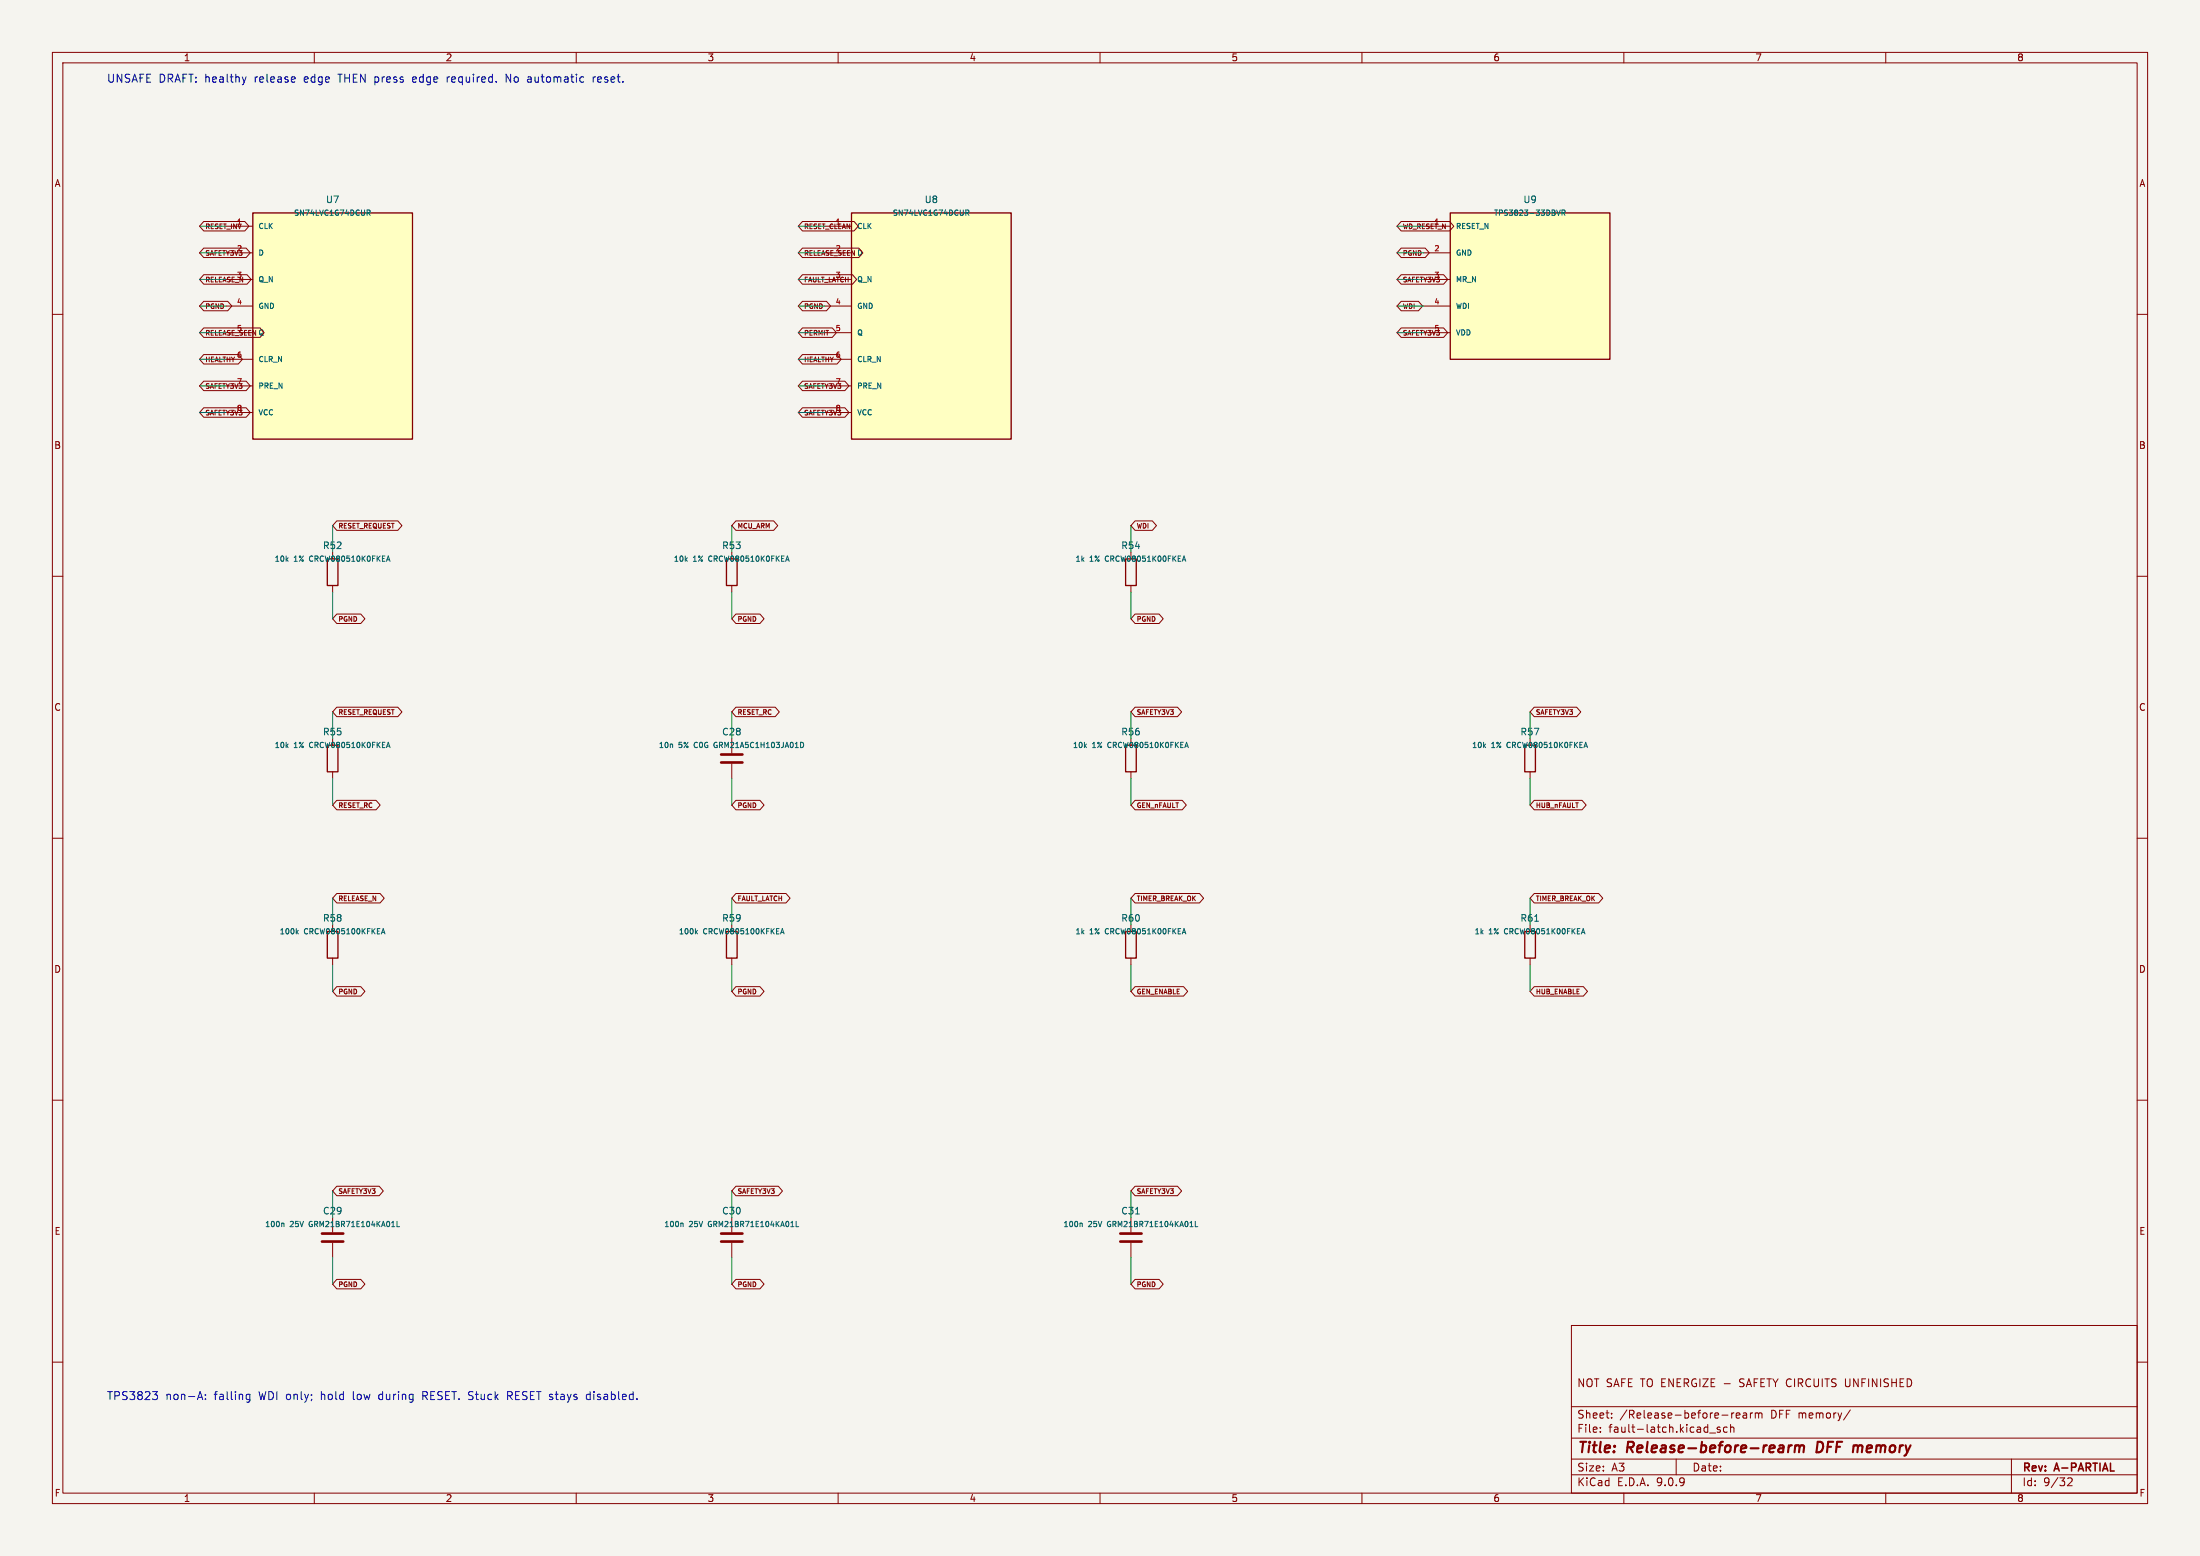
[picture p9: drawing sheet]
<svg xmlns="http://www.w3.org/2000/svg" width="420mm" height="297mm" viewBox="0 0 420 297" stroke-linecap="round" stroke-linejoin="round" font-family="sans-serif">
<path d="M0 0h420v297h-420z" fill="#f5f4ef" stroke="#f5f4ef" stroke-width=".19"/>
<g fill="none" stroke="#840000" stroke-width=".19">
<path d="M10 10h400v277h-400zM12 12h396v273h-396zM60 10v2M110 10v2M160 10v2M210 10v2M260 10v2M310 10v2M360 10v2M10 60h2M408 60h2M10 110h2"/>
<path d="M408 110h2M10 160h2M408 160h2M10 210h2M408 210h2M300 253h108v32h-108zM10 260h2M300 278.5h108M300 274.5h108M300 268.5h108M305.5 273.2v.2M305.5 272.5v.1"/>
<path d="M307.7 270.5v.2M307.7 269.8v.1M320 278.5v3M326.4 273.5h1.1M328.4 272.5l-.4-.1-.2 .2 .1 .2 .5 .2v.3h-.6M329.7 272.5l-.4-.1-.3 .3 .2 .6h.5M330.4 272.5l.2-.1 .3 .1 .1 .9M330.4 271.9v1.5M331 269.7l-.3 .1M331.4 270.2l.8-.2-.1-.2-.4-.1-.3 .2 .1 .7h.6M332.8 269.8h.6v.9M333.4 270l-.5 .1a.29 .29 0 0 0-.2 .3 .29 .29 0 0 0 .2 .3l.5-.1"/>
<path d="M334.2 269.7v1M334.6 269.7l-.3 .1-.1 .2M335.1 269.8l.4-.1 .2 .2M335.1 269.7v1M335.7 269.9l.2-.2 .4 .1 .1 .9M335.7 269.9v.8M352.3 263.2v1.2l.1 .2M353.2 269.1l-1.3 1.9M384 278.5v6.5M408 260h2M60 285v2M110 285v2"/>
<path d="M160 285v2M210 285v2M260 285v2M300 281.5h108M310 285v2M360 285v2M394.7 282.2l.6-.1 .2 .1 .1 .3-.9 1.1h.9"/>
</g>
<path d="M340.3 275.9l.2 .3-.1 1M340.4 277.1l-.2 .1M340.5 276.3l-.2 .1M341.5 275.9l-.2 1.3M342.1 275.9l-.4 .1-.2 .3M342.7 276.1a.49 .49 0 0 1 .9 .1M342.7 275.9l-.1 1.3M343.6 276.2a.5 .5 0 0 1 .7-.2v1.2M343.6 276.2l-.2 1M347 275.2l-.2 2h.4M354.2 275.9l.4 .1M354.7 276.2l-.1 1" fill="none" stroke="#840000" stroke-width=".4"/>
<path d="M48.3 40.6h30.4v43.2h-30.4z" fill="#ffffc2"/>
<path d="M48.3 40.6h30.4v43.2h-30.4z" fill="none" stroke="#840000" stroke-width=".25"/>
<path d="M43.2 43.2h5.1M43.2 48.3h5.1M43.2 53.3h5.1M43.2 58.4h5.1M43.2 63.5h5.1M43.2 68.6h5.1M43.2 73.7h5.1M43.2 78.7h5.1" fill="none" stroke="#840000" stroke-width=".19"/>
<path d="M70.1 40.1h.4l.2 .2-.1 .3h-.5M70.3 40.6l.4 .5" fill="none" stroke="#006464" stroke-width=".19"/>
<path d="M162.6 40.6h30.4v43.2h-30.4z" fill="#ffffc2"/>
<path d="M162.6 40.6h30.4v43.2h-30.4zM138.7 106.7h2v5.1h-2z" fill="none" stroke="#840000" stroke-width=".25"/>
<path d="M157.5 43.2h5.1M157.5 48.3h5.1M157.5 53.3h5.1M157.5 58.4h5.1M157.5 63.5h5.1M157.5 68.6h5.1M157.5 73.7h5.1M157.5 78.7h5.1M139.7 105.4v1.3M139.7 111.8v1.2M139.7 141v2.8M139.7 145.8v2.8" fill="none" stroke="#840000" stroke-width=".19"/>
<path d="M184.4 40.1h.4l.2 .2-.1 .3h-.5M184.6 40.6l.4 .5M150.1 106.9h.5M150.3 106.1l.4 1M136.3 141.9v.6M153.1 141.7a.55 .55 0 0 1 .3 .5 .55 .55 0 0 1-.3 .5" fill="none" stroke="#006464" stroke-width=".19"/>
<path d="M137.7 144h4M137.7 145.5h4" fill="none" stroke="#840000" stroke-width=".51"/>
<path d="M276.9 40.6h30.4v28h-30.4z" fill="#ffffc2"/>
<path d="M276.9 40.6h30.4v28h-30.4zM62.5 106.7h2v5.1h-2zM214.9 106.7h2v5.1h-2zM62.5 142.2h2v5.1h-2zM214.9 142.2h2v5.1h-2zM291.1 142.2h2v5.1h-2zM62.5 177.8h2v5.1h-2zM138.7 177.8h2v5.1h-2zM214.9 177.8h2v5.1h-2zM291.1 177.8h2v5.1h-2z" fill="none" stroke="#840000" stroke-width=".25"/>
<g fill="none" stroke="#840000" stroke-width=".19">
<path d="M38.9 52.4h8.3l.7 .9-.7 .9h-8.3l-.8-.9zM38.9 42.3h7.8l.8 .9-.8 .9h-7.8l-.8-.9zM38.9 47.4h8.1l.8 .9-.8 .9h-8.1l-.8-.9zM38.9 57.5h4.6l.8 .9-.8 .9h-4.6l-.8-.9zM153.2 57.5h4.6l.8 .9-.8 .9h-4.6l-.8-.9zM153.2 52.4h9.5l.8 .9-.8 .9h-9.5l-.8-.9zM153.2 42.3h9.8l.8 .9-.8 .9h-9.8l-.8-.9zM153.2 47.4h10.7l.8 .9-.8 .9h-10.7l-.8-.9zM267.5 52.4h8.1l.8 .9-.8 .9h-8.1l-.8-.9zM267.5 57.5h3.3l.8 .9-.8 .9h-3.3l-.8-.9zM267.5 47.4h4.6l.8 .9-.8 .9h-4.6l-.8-.9zM267.5 42.3h9.2l.8 .9-.8 .9h-9.2l-.8-.9z"/>
<path d="M271.8 43.2h5.1M271.8 48.3h5.1M271.8 53.3h5.1M271.8 58.4h5.1M38.9 62.6h10.7l.8 .9-.8 .9h-10.7l-.8-.9zM38.9 77.8h8.1l.8 .9-.8 .9h-8.1l-.8-.9zM38.9 72.8h8.1l.8 .9-.8 .9h-8.1l-.8-.9zM38.9 67.7h6.6l.8 .9-.8 .9h-6.6l-.8-.9zM153.2 72.8h8.1l.8 .9-.8 .9h-8.1l-.8-.9zM153.2 77.8h8.1l.8 .9-.8 .9h-8.1l-.8-.9zM153.2 67.7h6.6l.8 .9-.8 .9h-6.6l-.8-.9zM153.2 62.6h5.7l.8 .9-.8 .9h-5.7l-.8-.9z"/>
<path d="M267.5 62.6h8.1l.8 .9-.8 .9h-8.1l-.8-.9zM271.8 63.5h5.1M64.3 99.4h11.6l.8 .9-.8 .9h-11.6l-.8-.9zM140.5 99.4h7.2l.8 .9-.8 .9h-7.2l-.8-.9zM216.7 99.4h3.3l.8 .9-.8 .9h-3.3l-.8-.9zM63.5 105.4v1.3M63.5 111.8v1.2M64.3 117.2h4.6l.8 .9-.8 .9h-4.6l-.8-.9zM140.5 117.2h4.6l.8 .9-.8 .9h-4.6l-.8-.9zM215.9 105.4v1.3M215.9 111.8v1.2M216.7 117.2h4.6l.8 .9-.8 .9h-4.6l-.8-.9z"/>
<path d="M64.3 135h11.6l.8 .9-.8 .9h-11.6l-.8-.9zM140.5 135h7.5l.8 .9-.8 .9h-7.5l-.8-.9zM216.7 135h8.1l.8 .9-.8 .9h-8.1l-.8-.9zM292.9 135h8.1l.8 .9-.8 .9h-8.1l-.8-.9zM63.5 141v1.2M63.5 147.3v1.3M64.3 152.8h7.5l.8 .9-.8 .9h-7.5l-.8-.9zM140.5 152.8h4.6l.8 .9-.8 .9h-4.6l-.8-.9zM215.9 141v1.2M215.9 147.3v1.3M216.7 152.8h9l.8 .9-.8 .9h-9l-.8-.9zM292.1 141v1.2"/>
<path d="M292.1 147.3v1.3M292.9 152.8h9.1l.8 .9-.8 .9h-9.1l-.8-.9zM63.5 176.5v1.3M64.3 170.5h8.3l.7 1-.7 .9h-8.3l-.8-.9zM139.7 176.5v1.3M140.5 170.5h9.5l.8 1-.8 .9h-9.5l-.8-.9zM215.9 176.5v1.3M216.7 170.5h12.3l.8 1-.8 .9h-12.3l-.8-.9zM292.1 176.5v1.3M292.9 170.5h12.3l.8 1-.8 .9h-12.3l-.8-.9zM63.5 182.9v1.3M64.3 188.3h4.6l.8 .9-.8 .9h-4.6l-.8-.9z"/>
<path d="M139.7 182.9v1.3M140.5 188.3h4.6l.8 .9-.8 .9h-4.6l-.8-.9zM215.9 182.9v1.3M216.7 188.3h9.2l.8 .9-.8 .9h-9.2l-.8-.9zM292.1 182.9v1.3M292.9 188.3h9.4l.8 .9-.8 .9h-9.4l-.8-.9zM63.5 232.4v2.8M63.5 237.2v2.8M64.3 226.4h8.1l.8 .9-.8 .9h-8.1l-.8-.9zM139.7 232.4v2.8M139.7 237.2v2.8M140.5 226.4h8.1l.8 .9-.8 .9h-8.1l-.8-.9z"/>
<path d="M215.9 232.4v2.8M215.9 237.2v2.8M216.7 226.4h8.1l.8 .9-.8 .9h-8.1l-.8-.9zM64.3 244.2h4.6l.8 .9-.8 .9h-4.6l-.8-.9zM140.5 244.2h4.6l.8 .9-.8 .9h-4.6l-.8-.9zM216.7 244.2h4.6l.8 .9-.8 .9h-4.6l-.8-.9z"/>
</g>
<g fill="none" stroke="#006464" stroke-width=".19">
<path d="M297.2 40.1l.3 1 .4-1M298.2 40.6h.5v-.4l-.5-.1v1M298.4 40.6l.4 .5M73.9 106.9h.5M74.1 106.1l.4 1M225.8 106.9h.5M226 106.1l.4 1M73.9 142.4h.5M74.1 141.7l.4 1M226.3 142.4h.5M226.5 141.7l.4 1M302.5 142.4h.5"/>
<path d="M302.7 141.7l.4 1M56.7 177.9l.2 .4M56.9 177.6l-.3 .4M72.8 178.3l.4-1.1 .3 1.1M72.9 178h.5M132.9 177.9l.2 .4M133.1 177.6l-.3 .4M149 178.3l.4-1.1 .3 1.1M149.1 178h.5M225.8 178h.5M226 177.2l.4 1.1M293 175.8h.7"/>
<path d="M302 178h.5M302.2 177.2l.4 1.1M53.9 233.5l.3 .1v.5M75.8 233.1v1h.5M130.1 233.5l.3 .1v.5M152 233.1v1h.5M206.3 233.5l.3 .1v.5M216.8 231.7h.7M228.2 233.1v1h.5"/>
</g>
<path d="M61.5 235.5h4M61.5 237h4M137.7 235.5h4M137.7 237h4M213.9 235.5h4M213.9 237h4" fill="none" stroke="#840000" stroke-width=".51"/>
<g fill="none" stroke="#009600" stroke-width=".19">
<path d="M38.1 58.4h5.1M38.1 48.3h5.1M38.1 53.3h5.1M38.1 43.2h5.1M152.4 58.4h5.1M152.4 48.3h5.1M152.4 53.3h5.1M152.4 43.2h5.1M266.7 58.4h5.1M266.7 48.3h5.1M266.7 53.3h5.1M266.7 43.2h5.1"/>
<path d="M38.1 68.6h5.1M38.1 63.5h5.1M38.1 73.7h5.1M38.1 78.7h5.1M152.4 68.6h5.1M152.4 63.5h5.1M152.4 73.7h5.1M152.4 78.7h5.1M266.7 63.5h5.1M63.5 100.3v5.1M63.5 113v5.1M139.7 100.3v5.1"/>
<path d="M139.7 113v5.1M215.9 100.3v5.1M215.9 113v5.1M63.5 135.9v5.1M139.7 135.9v5.1M215.9 135.9v5.1M292.1 135.9v5.1M63.5 148.6v5.1M139.7 148.6v5.1M215.9 148.6v5.1M292.1 148.6v5.1M63.5 171.5v5"/>
<path d="M139.7 171.5v5M215.9 171.5v5M292.1 171.5v5M63.5 184.2v5M139.7 184.2v5M215.9 184.2v5M292.1 184.2v5M63.5 227.3v5.1M139.7 227.3v5.1M215.9 227.3v5.1M63.5 240v5.1M139.7 240v5.1"/>
<path d="M215.9 240v5.1"/>
</g>
<g fill="none" stroke="#0000c2" stroke-width=".19">
<path d="M47 14.7l-.4 1M56.3 14.7v.3l-.7 .2M78.8 14.7v.9M79.5 15l-.7 .2M85.4 14.7v1M85.7 14.7l-.3 .3M96.6 15.7v-1.5l.9 1.5M100.9 14.7h.3M100.9 15.7h.4M100.9 15.1h.4M113.2 14.7v1M113.7 14.7h-.3l-.2 .3"/>
<path d="M29.1 265.6h1l-.5 .6M29.8 266.2l.3 .3v.4l-.3 .2M37.8 266.7h.8M38.2 265.6l.5 1.5M39.2 267v.1M39.2 266.2v.1M47.1 267l.2 .1h.4M47.7 266.1v1.3l-.3 .3-.3-.1M47.7 266.2l-.4-.1-.2 .2M72.4 266.3v.7M80.7 266.4h.6M81.3 265.6h-.6v1.5"/>
<path d="M96.9 266.4h.6M97.3 266.4l.5 .7M97.5 265.6h-.6v1.5M112.7 266.2l-.5-.1-.3 .3 .2 .7h.6M112.7 265.6v1.5"/>
</g>
<g font-size="2.8" fill="#840000">
<text x="301" y="277.9">Title:</text>
<text x="310.6" y="277.9">Release-before-rearm</text>
<text x="347.6" y="277.9">DFF</text>
<text x="355.4" y="277.9">memory</text>
</g>
<g font-size="2.1" fill="#0000c2">
<text x="20.3" y="16">UNSAFE DRAFT: healthy</text>
<text x="48.7" y="16">release</text>
<text x="58.3" y="16">edge</text>
<text x="65" y="16">THEN press</text>
<text x="79.4" y="16">edge</text>
<text x="86.1" y="16">required.</text>
<text x="97.5" y="16">No</text>
<text x="101.8" y="16">automatic</text>
<text x="114.5" y="16">reset.</text>
<text x="20.3" y="267.4">TPS3823</text>
<text x="31.6" y="267.4">non-A:</text>
<text x="40.9" y="267.4">falling</text>
<text x="49.6" y="267.4">WDI only;</text>
<text x="61.6" y="267.4">hold</text>
<text x="67.9" y="267.4">low</text>
<text x="73" y="267.4">during</text>
<text x="81.5" y="267.4">RESET. Stuck</text>
<text x="98" y="267.4">RESET stays</text>
<text x="113.4" y="267.4">disabled.</text>
</g>
<g font-size="2.1" fill="#840000">
<text x="301" y="265">NOT SAFE TO ENERGIZE -</text>
<text x="332.5" y="265">SAFETY CIRCUITS</text>
<text x="352.9" y="265">UNFINISHED</text>
<text x="301" y="273.7">File:</text>
<text x="301" y="271">Sheet:</text>
<text x="307.1" y="273.7">fault-latch.kicad_sch</text>
<text x="309.2" y="271">/Release-before-rearm</text>
<text x="338.1" y="271">DFF memory/</text>
<text x="301" y="281.1">Size:</text>
<text x="307.6" y="281.1">A3</text>
<text x="323" y="281.1">Date:</text>
<text x="386" y="281.3">Rev:</text>
<text x="392.4" y="281.3">A-PARTIAL</text>
<text x="301" y="283.9">KiCad</text>
<text x="308.7" y="283.9">E.D.A.</text>
<text x="316.3" y="283.9">9.0.9</text>
<text x="386" y="283.9">Id:</text>
<text x="390.1" y="283.9">9/32</text>
</g>
<g font-size="1.8" fill="#840000">
<text x="35" y="11.9">1</text>
<text x="85" y="11.9">2</text>
<text x="135" y="11.9">3</text>
<text x="185" y="11.9">4</text>
<text x="235" y="11.9">5</text>
<text x="285" y="11.9">6</text>
<text x="335" y="11.9">7</text>
<text x="385" y="11.9">8</text>
<text x="10.3" y="35.9">A</text>
<text x="408.3" y="35.9">A</text>
<text x="10.3" y="85.9">B</text>
<text x="408.2" y="85.9">B</text>
<text x="10.3" y="135.9">C</text>
<text x="408.2" y="135.9">C</text>
<text x="10.3" y="185.9">D</text>
<text x="408.2" y="185.9">D</text>
<text x="10.3" y="235.9">E</text>
<text x="408.3" y="235.9">E</text>
<text x="10.3" y="285.9">F</text>
<text x="35" y="286.9">1</text>
<text x="85" y="286.9">2</text>
<text x="135" y="286.9">3</text>
<text x="185" y="286.9">4</text>
<text x="235" y="286.9">5</text>
<text x="285" y="286.9">6</text>
<text x="335" y="286.9">7</text>
<text x="385" y="286.9">8</text>
<text x="408.3" y="285.9">F</text>
</g>
<g font-size="1.8" fill="#006464">
<text x="62.1" y="39">U7</text>
<text x="176.4" y="39">U8</text>
<text x="290.7" y="39">U9</text>
<text x="61.6" y="105">R52</text>
<text x="137.8" y="105">R53</text>
<text x="214" y="105">R54</text>
<text x="61.6" y="140.6">R55</text>
<text x="137.8" y="140.6">C28</text>
<text x="214" y="140.6">R56</text>
<text x="290.2" y="140.6">R57</text>
<text x="61.6" y="176.1">R58</text>
<text x="137.8" y="176.1">R59</text>
<text x="214" y="176.1">R60</text>
<text x="290.2" y="176.1">R61</text>
<text x="61.6" y="232">C29</text>
<text x="137.8" y="232">C30</text>
<text x="214" y="232">C31</text>
</g>
<g font-size="1.4" fill="#006464">
<text x="56" y="41.4">SN74LVC1G74DCUR</text>
<text x="170.3" y="41.4">SN74LVC1G74DCUR</text>
<text x="285.1" y="41.4">TPS3823-33DBVR</text>
<text x="49.3" y="43.9">CLK</text>
<text x="163.6" y="43.9">CLK</text>
<text x="277.9" y="43.9">RESET_N</text>
<text x="49.3" y="49">D</text>
<text x="277.9" y="49">GND</text>
<text x="49.3" y="54.1">Q_N</text>
<text x="49.3" y="59.1">GND</text>
<text x="163.6" y="54.1">Q_N</text>
<text x="163.6" y="59.1">GND</text>
<text x="277.9" y="54.1">MR_N</text>
<text x="277.9" y="59.1">WDI</text>
<text x="163.6" y="64.2">Q</text>
<text x="277.9" y="64.2">VDD</text>
<text x="49.3" y="69.3">CLR_N</text>
<text x="163.6" y="69.3">CLR_N</text>
<text x="49.3" y="74.4">PRE_N</text>
<text x="163.6" y="74.4">PRE_N</text>
<text x="49.3" y="79.5">VCC</text>
<text x="163.6" y="79.5">VCC</text>
<text x="52.3" y="107.4">10k</text>
<text x="56.1" y="107.4">1%</text>
<text x="59.3" y="107.4">CRCW080510K0FKEA</text>
<text x="128.5" y="107.4">10k</text>
<text x="132.3" y="107.4">1%</text>
<text x="135.5" y="107.4">CRCW080510K0FKEA</text>
<text x="205.2" y="107.4">1k</text>
<text x="208" y="107.4">1%</text>
<text x="211.2" y="107.4">CRCW08051K00FKEA</text>
<text x="52.3" y="143">10k</text>
<text x="56.1" y="143">1%</text>
<text x="59.3" y="143">CRCW080510K0FKEA</text>
<text x="125.7" y="143">10n</text>
<text x="129.5" y="143">5%</text>
<text x="132.7" y="143">C0G</text>
<text x="136.7" y="143">GRM21A5C1H103JA01D</text>
<text x="204.7" y="143">10k</text>
<text x="208.5" y="143">1%</text>
<text x="211.7" y="143">CRCW080510K0FKEA</text>
<text x="280.9" y="143">10k</text>
<text x="284.7" y="143">1%</text>
<text x="287.9" y="143">CRCW080510K0FKEA</text>
<text x="53.3" y="178.5">100k</text>
<text x="58" y="178.5">CRCW0805100KFKEA</text>
<text x="129.5" y="178.5">100k</text>
<text x="134.2" y="178.5">CRCW0805100KFKEA</text>
<text x="205.2" y="178.5">1k</text>
<text x="208" y="178.5">1%</text>
<text x="211.2" y="178.5">CRCW08051K00FKEA</text>
<text x="281.4" y="178.5">1k</text>
<text x="284.2" y="178.5">1%</text>
<text x="287.4" y="178.5">CRCW08051K00FKEA</text>
<text x="50.5" y="234.4">100n</text>
<text x="55.4" y="234.4">25V</text>
<text x="59.2" y="234.4">GRM21BR71E104KA01L</text>
<text x="126.7" y="234.4">100n</text>
<text x="131.6" y="234.4">25V</text>
<text x="135.4" y="234.4">GRM21BR71E104KA01L</text>
<text x="202.9" y="234.4">100n</text>
<text x="207.8" y="234.4">25V</text>
<text x="211.6" y="234.4">GRM21BR71E104KA01L</text>
</g>
<g font-size="1.4" fill="#a90000">
<text x="45.1" y="42.9">1</text>
<text x="159.4" y="42.9">1</text>
<text x="45.1" y="53.1">3</text>
<text x="273.7" y="48">2</text>
<text x="45.1" y="58.2">4</text>
<text x="159.4" y="58.2">4</text>
<text x="273.7" y="58.2">4</text>
<text x="159.4" y="63.2">5</text>
<text x="45.1" y="68.3">6</text>
<text x="159.4" y="68.3">6</text>
</g>
<g font-size="1.4" fill="#840000">
<text x="273.7" y="42.9">1</text>
<text x="45.1" y="48">2</text>
<text x="159.4" y="48">2</text>
<text x="159.4" y="53.1">3</text>
<text x="273.7" y="53.1">3</text>
<text x="45.1" y="63.2">5</text>
<text x="273.7" y="63.2">5</text>
<text x="45.1" y="73.4">7</text>
<text x="159.4" y="73.4">7</text>
<text x="45.1" y="78.5">8</text>
<text x="159.4" y="78.5">8</text>
</g>
<g font-size="1.3" fill="#840000">
<text x="39.1" y="43.9">RESET_INV</text>
<text x="153.4" y="43.9">RESET_CLEAN</text>
<text x="267.7" y="43.9">WD_RESET_N</text>
<text x="39.1" y="49">SAFETY3V3</text>
<text x="153.4" y="49">RELEASE_SEEN D</text>
<text x="267.7" y="49">PGND</text>
<text x="39.1" y="54.1">RELEASE_N</text>
<text x="39.1" y="59.2">PGND</text>
<text x="153.4" y="59.2">PGND</text>
<text x="153.4" y="54.1">FAULT_LATCH</text>
<text x="267.7" y="54.1">SAFETY3V3</text>
<text x="267.7" y="59.2">WDI</text>
<text x="39.1" y="64.2">RELEASE_SEEN Q</text>
<text x="153.4" y="64.2">PERMIT</text>
<text x="267.7" y="64.2">SAFETY3V3</text>
<text x="39.1" y="69.3">HEALTHY</text>
<text x="153.4" y="69.3">HEALTHY</text>
<text x="39.1" y="74.4">SAFETY3V3</text>
<text x="153.4" y="74.4">SAFETY3V3</text>
<text x="39.1" y="79.5">SAFETY3V3</text>
<text x="153.4" y="79.5">SAFETY3V3</text>
<text x="64.5" y="101.1">RESET_REQUEST</text>
<text x="140.7" y="101.1">MCU_ARM</text>
<text x="216.9" y="101.1">WDI</text>
<text x="64.5" y="118.9">PGND</text>
<text x="140.7" y="118.9">PGND</text>
<text x="216.9" y="118.9">PGND</text>
<text x="64.5" y="136.6">RESET_REQUEST</text>
<text x="140.7" y="136.6">RESET_RC</text>
<text x="216.9" y="136.6">SAFETY3V3</text>
<text x="293.1" y="136.6">SAFETY3V3</text>
<text x="64.5" y="154.4">RESET_RC</text>
<text x="140.7" y="154.4">PGND</text>
<text x="216.9" y="154.4">GEN_nFAULT</text>
<text x="293.1" y="154.4">HUB_nFAULT</text>
<text x="64.5" y="172.2">RELEASE_N</text>
<text x="140.7" y="172.2">FAULT_LATCH</text>
<text x="216.9" y="172.2">TIMER_BREAK_OK</text>
<text x="293.1" y="172.2">TIMER_BREAK_OK</text>
<text x="64.5" y="190">PGND</text>
<text x="140.7" y="190">PGND</text>
<text x="216.9" y="190">GEN_ENABLE</text>
<text x="293.1" y="190">HUB_ENABLE</text>
<text x="64.5" y="228.1">SAFETY3V3</text>
<text x="140.7" y="228.1">SAFETY3V3</text>
<text x="216.9" y="228.1">SAFETY3V3</text>
<text x="64.5" y="245.9">PGND</text>
<text x="140.7" y="245.9">PGND</text>
<text x="216.9" y="245.9">PGND</text>
</g>
</svg>
